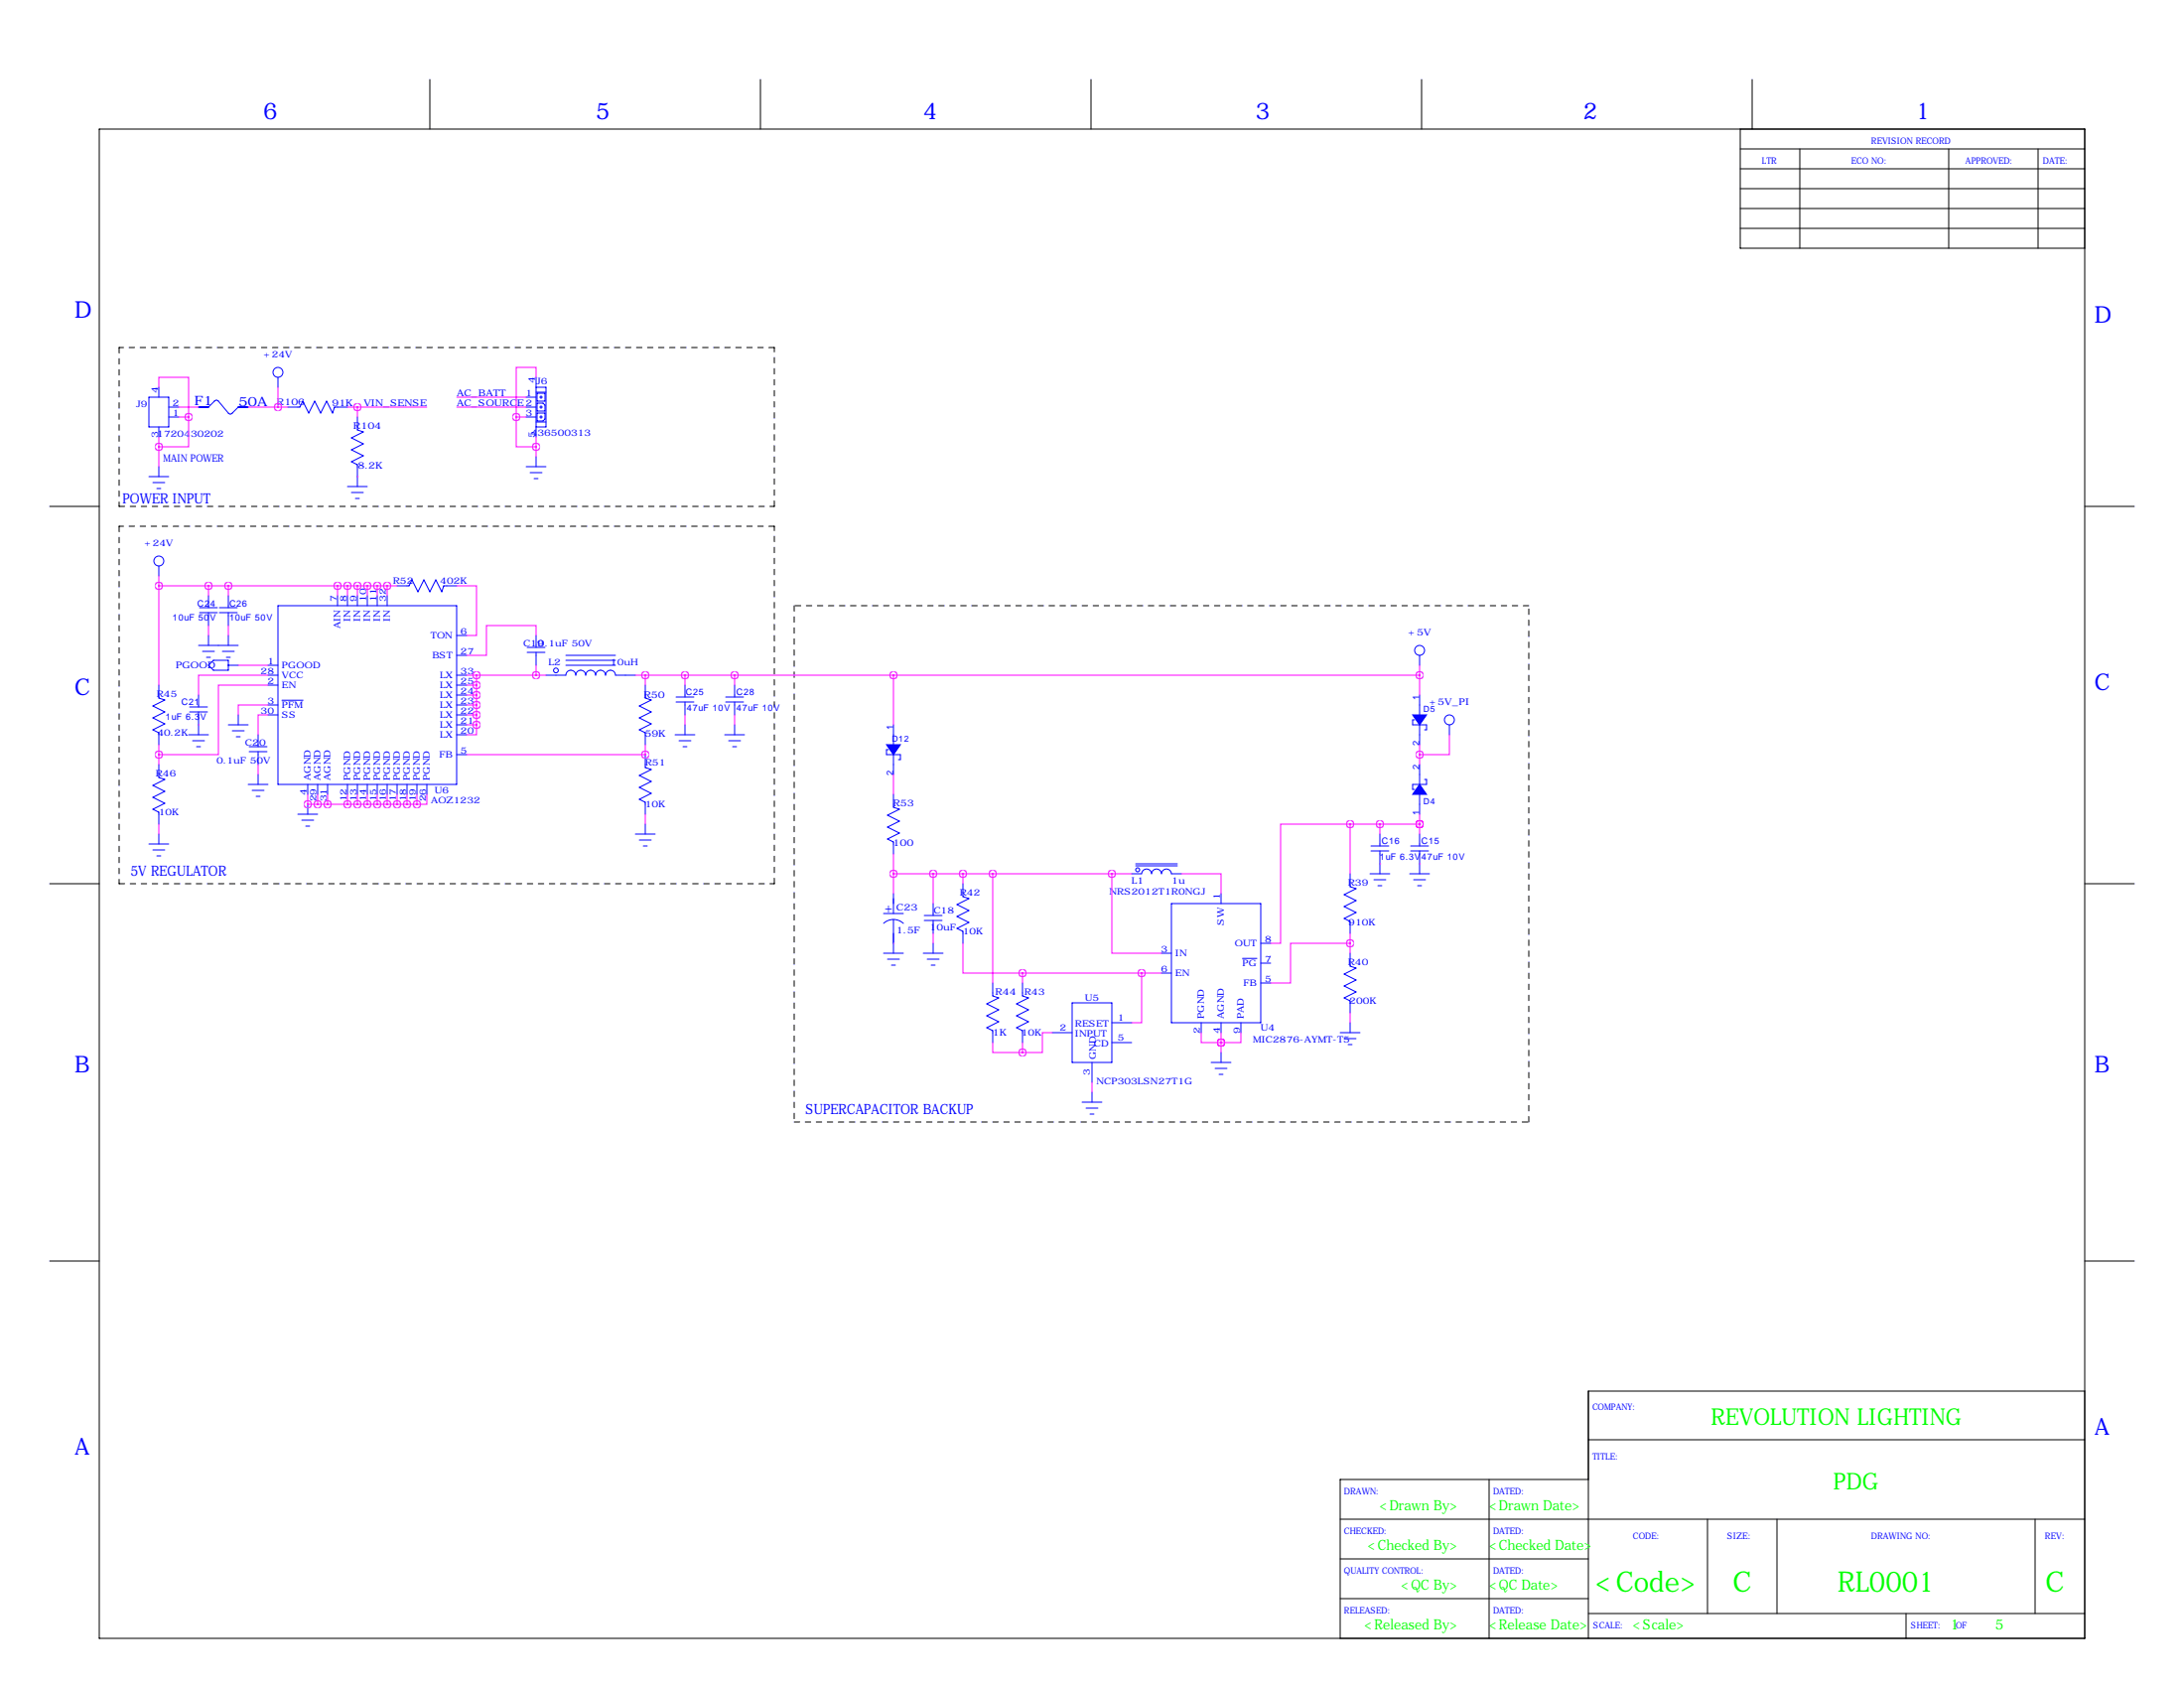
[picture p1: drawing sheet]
<svg xmlns="http://www.w3.org/2000/svg" width="559mm" height="432mm" viewBox="0 0 559 432" stroke-linecap="round" stroke-linejoin="round" font-family="sans-serif">
<g fill="none" stroke="#000" stroke-width=".25">
<path d="M25.4 33h508v386.1h-508zM110 20.3v12.7M194.6 20.3v12.7M279.1 20.3v12.7M363.7 20.3v12.7M445.3 38.1h88.1M445.3 33v30.5h88.1M448.3 20.3v12.7M460.5 38.1v25.4M498.6 38.1v25.4M521.5 38.1v25.4M445.3 48.3h88.1"/>
<path d="M445.3 43.2h88.1M445.3 53.3h88.1M445.3 58.4h88.1M12.7 129.5h12.7M533.4 129.5h12.7M12.7 226.1h12.7M533.4 226.1h12.7M12.7 322.6h12.7M533.4 322.6h12.7M533.4 355.9h-127v63.2M381 378.5v40.6M406.4 368.3h127"/>
<path d="M406.4 378.5h-63.5v40.6M342.9 388.6h190.5M342.9 398.8h63.5M436.9 388.6v24.1M454.7 388.6v24.1M520.7 388.6v24.1M342.9 408.9h63.5M406.4 412.7h127M487.7 412.7v6.4"/>
</g>
<path d="M30.5 88.9v40.6M198.1 88.9h-167.6M30.5 134.6v91.5M30.5 129.5h167.6M198.1 134.6h-167.6M198.1 129.5v-40.6M203.2 154.9v132.1M391.2 154.9h-188M30.5 226.1h167.6M198.1 226.1v-91.5M203.2 287h188M391.2 287v-132.1" fill="none" stroke="#000" stroke-width=".25" stroke-dasharray="1.4 1.4"/>
<g fill="none" stroke="#00f" stroke-width=".25">
<path d="M40.6 99.1v2.5M71.1 96.5v2.6M137.2 96.5v15.3M137.2 99.1h2.5v10.1h-2.5M38.1 101.6h5.1v7.6h-5.1zM40.6 109.2v2.6M40.6 119.4v2.5M43.2 106.7h2.5M43.2 104.1h2.5M50.8 104.1h2.5l1.7-1.6 .4-.1 .5 .2 2.8 3.3 .6-.1 1.7-1.7h2.5M73.7 104.1h3l.8-1.5 1.5 3.1 1.5-3.1 1.5 3.1 1.6-3.1 1.5 3.1 .5-1.6h3.3M91.4 106.7v3.3l1.6 .5-3.1 1.5 3.1 1.5-3.1 1.6 3.1 1.5-3.1 1.5 1.5 .8v5.6"/>
<path d="M134.6 101.6h2.6M134.6 106.7h2.6M134.6 104.1h2.6M134.6 119.4h5.1M137.2 116.8v2.6M137.2 100.3h2.5M137.2 107.9h2.5M137.4 100.6h2v2h-2zM137.4 103.1h1.5l.5 .5v1.6h-2zM137.4 105.7h2v1.5l-.5 .5h-1.5zM38.1 121.9h5.1M39.1 123.4h3.1"/>
<path d="M40.1 125h1M88.9 124.5h5.1M89.9 126h3.1M90.9 127.5h1M135.6 120.9h3.1M136.7 122.4h1M40.6 144.8v2.5M51.1 156.7h4.5M51.1 155.4h4.5M53.3 152.4v3M53.3 156.7v3.3M56.1 156.7h4.6"/>
<path d="M56.1 155.4h4.6M58.4 152.4v3M58.4 156.7v3.3M71.1 154.9h45.7v45.8h-45.7zM86.4 152.4v2.5M88.9 152.4v2.5M91.4 152.4v2.5M94 152.4v2.5M96.5 152.4v2.5M99.1 152.4v2.5M101.6 149.9h3l.8-1.6 1.5 3.1 1.6-3.1 1.5 3.1 1.5-3.1 1.5 3.1 .5-1.5h3.3M40.6 175.3v3.3l1.6 .5-3.1 1.5 3.1 1.5-3.1 1.5 3.1 1.6-3.1 1.5 1.5 .8v3"/>
<path d="M50.8 177.8v3M50.8 165.1h10.2M51.8 166.6h3.1M52.8 168.1h1M53.3 162.6v2.5M54.6 168.9h3.8v2.5h-3.8l-1.3-1.2zM56.9 166.6h3M57.9 168.1h1M58.4 170.2h2.6M58.4 162.6v2.5M68.6 170.2h2.5M68.6 175.3h2.5"/>
<path d="M68.6 172.7h2.5M72.1 179.1h5.4M116.8 175.3h2.6M116.8 162.6h2.6M116.8 177.8h2.6M116.8 167.6h2.6M116.8 172.7h2.6M134.9 166.9h4.5M134.9 165.6h4.5M137.2 162.6v3M137.2 166.9v3.3M139.7 172.7h5.1a1.27 1.27 0 0 1 1.2-1.2 1.27 1.27 0 0 1 1.3 1.2 1.27 1.27 0 0 1 1.3-1.3 1.27 1.27 0 0 1 1.3 1.3 1.27 1.27 0 0 1 1.2-1.3 1.27 1.27 0 0 1 1.3 1.3 1.27 1.27 0 0 1 1.3-1.2 1.27 1.27 0 0 1 1.2 1.2 1.27 1.27 0 0 1 1.3-1.3 1.27 1.27 0 0 1 1.3 1.3h5.1"/>
<path d="M144.8 170.2h12.7M144.8 167.6h12.7M144.8 168.9h12.7M165.1 175.3v3.3l1.5 .5-3 1.5 3 1.5-3 1.5 3 1.6-3 1.5 1.5 .8v3M173 179.6h4.5M173 178.3h4.5M175.3 175.3v3M175.3 179.6v3.3M185.7 179.6h4.5M185.7 178.3h4.5M188 175.3v3M188 179.6v3.3"/>
<path d="M363.2 167.6v2.6M363.2 177.8v5.1M40.6 195.6v3.3l1.6 .5-3.1 1.5 3.1 1.5-3.1 1.6 3.1 1.5-3.1 1.5 1.5 .8v3M48.3 188h5M48.5 182.1h4.6M48.5 180.8h4.6M49.3 189.5h3M50.3 191h1M50.8 182.1v5.9M58.4 185.4h5.1M59.4 186.9h3.1M60.5 188.5h1"/>
<path d="M61 182.9v2.5M63.8 192.3h4.5M63.8 191h4.5M66 188v3M66 192.3v3.3M66 198.1v2.6M68.6 180.3h2.5M68.6 182.9h2.5M116.8 180.3h2.6M116.8 193h2.6M116.8 188h2.6M116.8 185.4h2.6"/>
<path d="M116.8 182.9h2.6M165.1 193v3.3l1.5 .5-3 1.6 3 1.5-3 1.5 3 1.5-3 1.6 1.5 .7v3.1M172.7 188h5.1M173.7 189.5h3.1M174.8 191h1M175.3 185.4v2.6M185.4 188h5.1M186.4 189.5h3.1M187.5 191h1M188 185.4v2.6M227.3 191.8h-.5v1.2h3.6v1.3h-.5M228.6 185.4v5.1"/>
<path d="M228.6 193v5.1M361.9 184.1h-.5v1.3h3.6v1.3h-.5M363.2 185.4v5.1M363.2 195.6v5.1M364.5 199.4h.5v1.3h-3.6v1.2h.5M370.8 185.4v2.6M38.1 215.9h5.1M39.1 217.4h3.1M40.1 218.9h1M40.6 213.4v2.5M63.5 200.7h5.1M64.5 202.2h3.1"/>
<path d="M65.5 203.7h1M76.2 208.3h5.1M77.2 209.8h3.1M78.2 211.3h1M78.7 200.7v2.5M78.7 205.7v2.6M81.3 200.7v2.5M83.8 200.7v2.5M88.9 200.7v2.5M91.4 200.7v2.5M94 200.7v2.5M96.5 200.7v2.5"/>
<path d="M99.1 200.7v2.5M101.6 200.7v2.5M104.1 200.7v2.5M106.7 200.7v2.5M109.2 200.7v2.5M162.6 213.4h5M163.6 214.9h3M164.6 216.4h1M165.1 210.8v2.6M228.6 203.2v3.3l1.5 .5-3 1.5 3 1.6-3 1.5 3 1.5-3 1.5 1.5 .8v3M350.8 217.7h4.5M350.8 216.4h4.5"/>
<path d="M353.1 213.4v3M353.1 217.7v5.8M360.9 217.7h4.6M360.9 216.4h4.6M363.2 203.2v5.1M363.2 213.4v3M363.2 217.7v5.8M226.1 233.7h5M226.1 236.2a3.7 3.7 0 0 1 5 0M228.6 228.6v5.1M228.6 235.2v8.6M236.5 235.5h4.5"/>
<path d="M236.5 234.2h4.5M238.8 231.1v3.1M238.8 235.5v3.3M246.4 226.1v3.3l1.5 .5-3 1.5 3 1.5-3 1.5 3 1.6-3 1.5 1.5 .8v3M289.6 223.5h2.5a1.27 1.27 0 0 1 1.3-1.2 1.27 1.27 0 0 1 1.2 1.2 1.27 1.27 0 0 1 1.3-1.2 1.27 1.27 0 0 1 1.3 1.2 1.27 1.27 0 0 1 1.2-1.2 1.27 1.27 0 0 1 1.3 1.2h2.6M290.6 221.5h10.6M290.6 221h10.6M299.7 231.1h22.9v30.5h-22.9zM312.4 228.6v2.5M345.4 223.5v3.3l1.6 .5-3.1 1.6 3.1 1.5-3.1 1.5 3.1 1.5-3.1 1.5 1.5 .8v3.1M350.5 223.5h5.1M351.5 225h3.1"/>
<path d="M352.6 226.6h1M360.7 223.5h5.1M361.7 225h3M362.7 226.6h1M226.1 243.8h5M227.1 245.4h3M228.1 246.9h1M236.2 243.8h5.1M237.2 245.4h3.1M238.3 246.9h1M238.8 241.3v2.5M254 251.5v3.3l1.5 .5-3 1.5 3 1.5-3 1.5 3 1.6-3 1.5 1.5 .8v3"/>
<path d="M261.6 251.5v3.3l1.5 .5-3 1.5 3 1.5-3 1.5 3 1.6-3 1.5 1.5 .8v3M274.3 256.5h10.2v15.3h-10.2zM297.2 243.8h2.5M297.2 248.9h2.5M317.9 245.2h3.7M322.6 251.5h2.5M322.6 246.4h2.5M322.6 241.3h2.5M345.4 243.8v3.3l1.6 .5-3.1 1.6 3.1 1.5-3.1 1.5 3.1 1.5-3.1 1.6 1.5 .7v3.1M269.2 264.2h5.1M279.4 271.8v5.1M279.4 279.4v2.5"/>
<path d="M284.5 261.6h5.1M284.5 266.7h5.1M307.3 261.6v2.6M309.9 271.8h5.1M310.9 273.3h3M311.9 274.8h1M312.4 261.6v2.6M312.4 269.2v2.6M317.5 261.6v2.6M342.9 264.2h5.1M343.9 265.7h3.1M344.9 267.2h1"/>
<path d="M345.4 261.6v2.6M276.9 281.9h5M277.9 283.5h3M278.9 285h1"/>
<circle cx="71.1" cy="95.2" r="1.27"/>
<circle cx="138.4" cy="101.6" r=".25"/>
<circle cx="138.4" cy="106.7" r=".25"/>
<circle cx="138.4" cy="104.1" r=".25"/>
<circle cx="40.6" cy="143.5" r="1.27"/>
<circle cx="142.2" cy="171.5" r=".61"/>
<circle cx="363.2" cy="166.4" r="1.27"/>
<circle cx="370.8" cy="184.1" r="1.27"/>
<circle cx="291.1" cy="222.5" r=".51"/>
</g>
<g fill="#00f" stroke="#00f" stroke-width=".25">
<path d="M226.8 190.5h3.6l-1.8 2.5z"/>
<path d="M361.4 182.9h3.6l-1.8 2.5z"/>
<path d="M363.2 200.7l1.8 2.5h-3.6z"/>
</g>
<g fill="none" stroke="#f0f" stroke-width=".25">
<path d="M40.6 99.1v-2.6h7.7v10.2M71.1 99.1v5M137.2 96.5v-2.5h-5.1v12.7M40.6 111.8v7.6M45.7 104.1h5.1M45.7 106.7h2.6M48.3 106.7v7.6h-7.7M63.5 104.1h10.2M88.9 104.1h20.3M91.4 104.1v2.6M116.8 104.1h17.8M116.8 101.6h17.8"/>
<path d="M132.1 106.7v7.6h5.1M132.1 106.7h2.5M137.2 111.8v5M91.4 121.9h.1M40.6 149.9h61M40.6 147.3v28M53.3 149.9v2.5M58.4 149.9v2.5M86.4 149.9v2.5M88.9 149.9v2.5M91.4 149.9v2.5M94 149.9v2.5"/>
<path d="M96.5 149.9v2.5M99.1 149.9v2.5M116.8 149.9h5.1v12.7h-2.5M53.3 160v2.6M58.4 160v2.6M61 170.2h7.6M68.6 172.7h-17.8v5.1M68.6 175.3h-12.7v17.7h-15.3M119.4 172.7h20.3M119.4 177.8h2.5M119.4 175.3h2.5M121.9 172.7v12.7"/>
<path d="M137.2 162.6v-2.6h-12.7v7.6h-5.1M137.2 170.2v2.5M162.6 172.7h200.6M165.1 172.7v2.6M175.3 172.7v2.6M188 172.7v2.6M228.6 172.7v12.7M363.2 170.2v7.6M40.6 190.5v5.1M50.8 185.4h.1M66 195.6v2.5M68.6 180.3h-7.6v2.6"/>
<path d="M68.6 182.9h-2.6v5.1M119.4 185.4h2.5M119.4 182.9h2.5M119.4 180.3h2.5M119.4 193h45.7M121.9 185.4v2.6h-2.5M165.1 193h.1M165.1 190.5v2.5M175.3 182.9v2.5M188 182.9v2.5M228.6 198.1v5.1M363.2 190.5v5.1"/>
<path d="M370.8 188v5h-7.6M40.6 210.8v2.6M78.7 205.7h.1M78.7 203.2v2.5M78.7 205.7h28M81.3 203.2v2.5M83.8 203.2v2.5M88.9 203.2v2.5M91.4 203.2v2.5M94 203.2v2.5M96.5 203.2v2.5M99.1 203.2v2.5"/>
<path d="M101.6 203.2v2.5M104.1 203.2v2.5M106.7 203.2v2.5M109.2 203.2v2.5h-2.5M165.1 208.3v2.5M228.6 218.4v10.2M345.4 210.8h-17.7v30.5h-2.6M345.4 210.8h17.8M345.4 210.8v12.7M353.1 210.8v2.6M363.2 210.8h.1M363.2 208.3v5.1"/>
<path d="M228.6 223.5h61M238.8 223.5v7.6M238.8 238.8v2.5M246.4 223.5v2.6M254 223.5v28M284.5 223.5v20.3h12.7M302.3 223.5h10.1v5.1M345.4 238.8v5M353.1 221h.1M363.2 221h.1M228.6 241.3h.1M246.4 241.3v7.6h15.2"/>
<path d="M261.6 248.9h35.6M261.6 248.9v2.6M292.1 248.9v12.7h-2.5M345.4 241.3h-15.2v10.2h-5.1M345.4 259.1v2.5M254 266.7v2.5h7.6M261.6 266.7v2.5M269.2 264.2h-2.5v5h-5.1M279.4 276.9v2.5M307.3 264.2v2.5h5.1M312.4 266.7h.1M312.4 264.2v5"/>
<path d="M317.5 264.2v2.5h-5.1"/>
</g>
<path d="M106.6 205.7a.07 .07 0 0 0 .1 0 .07 .07 0 0 0-.1 0zM104.1 205.7a.07 .07 0 0 0 .1 0 .07 .07 0 0 0-.1 0zM101.5 205.7a.1 .1 0 0 0 .2 0 .1 .1 0 0 0-.2 0zM99 205.7a.07 .07 0 0 0 .1 0 .07 .07 0 0 0-.1 0zM96.5 205.7a.07 .07 0 0 0 .1 0 .07 .07 0 0 0-.1 0zM93.9 205.7a.07 .07 0 0 0 .1 0 .07 .07 0 0 0-.1 0zM91.4 205.7a.07 .07 0 0 0 .1 0 .07 .07 0 0 0-.1 0zM88.8 205.7a.1 .1 0 0 0 .2 0 .1 .1 0 0 0-.2 0zM83.8 205.7a.07 .07 0 0 0 .1 0 .07 .07 0 0 0-.1 0zM81.2 205.7a.07 .07 0 0 0 .1 0 .07 .07 0 0 0-.1 0zM121.9 185.4a.07 .07 0 0 0 .1 0 .07 .07 0 0 0-.1 0zM121.9 182.9a.07 .07 0 0 0 .1 0 .07 .07 0 0 0-.1 0zM121.9 180.3a.07 .07 0 0 0 .1 0 .07 .07 0 0 0-.1 0zM121.9 177.8a.07 .07 0 0 0 .1 0 .07 .07 0 0 0-.1 0zM121.9 175.3a.07 .07 0 0 0 .1 0 .07 .07 0 0 0-.1 0zM86.3 149.9a.07 .07 0 0 0 .1 0 .07 .07 0 0 0-.1 0zM88.8 149.9a.1 .1 0 0 0 .2 0 .1 .1 0 0 0-.2 0zM91.4 149.9a.07 .07 0 0 0 .1 0 .07 .07 0 0 0-.1 0zM93.9 149.9a.07 .07 0 0 0 .1 0 .07 .07 0 0 0-.1 0zM96.5 149.9a.07 .07 0 0 0 .1 0 .07 .07 0 0 0-.1 0zM137.1 172.7a.07 .07 0 0 0 .1 0 .07 .07 0 0 0-.1 0zM121.9 172.7a.07 .07 0 0 0 .1 0 .07 .07 0 0 0-.1 0zM175.2 172.7a.07 .07 0 0 0 .1 0 .07 .07 0 0 0-.1 0zM53.3 149.9a.07 .07 0 0 0 .1 0 .07 .07 0 0 0-.1 0zM58.4 149.9a.07 .07 0 0 0 .1 0 .07 .07 0 0 0-.1 0zM78.7 205.7a.07 .07 0 0 0 .1 0 .07 .07 0 0 0-.1 0zM40.6 193a.07 .07 0 0 0 .1 0 .07 .07 0 0 0-.1 0zM165 172.7a.1 .1 0 0 0 .2 0 .1 .1 0 0 0-.2 0zM165 193a.1 .1 0 0 0 .2 0 .1 .1 0 0 0-.2 0zM99 149.9a.07 .07 0 0 0 .1 0 .07 .07 0 0 0-.1 0zM40.6 149.9a.07 .07 0 0 0 .1 0 .07 .07 0 0 0-.1 0zM187.9 172.7a.07 .07 0 0 0 .1 0 .07 .07 0 0 0-.1 0zM363.2 210.8a.07 .07 0 0 0 .1 0 .07 .07 0 0 0-.1 0zM353 210.8a.07 .07 0 0 0 .1 0 .07 .07 0 0 0-.1 0zM312.4 266.7a.07 .07 0 0 0 .1 0 .07 .07 0 0 0-.1 0zM312.4 266.7a.07 .07 0 0 0 .1 0 .07 .07 0 0 0-.1 0zM284.4 223.5a.07 .07 0 0 0 .1 0 .07 .07 0 0 0-.1 0zM345.4 210.8a.07 .07 0 0 0 .1 0 .07 .07 0 0 0-.1 0zM345.4 241.3a.07 .07 0 0 0 .1 0 .07 .07 0 0 0-.1 0zM246.3 223.5a.07 .07 0 0 0 .1 0 .07 .07 0 0 0-.1 0zM363.2 210.8a.07 .07 0 0 0 .1 0 .07 .07 0 0 0-.1 0zM228.5 172.7a.1 .1 0 0 0 .2 0 .1 .1 0 0 0-.2 0zM238.7 223.5a.07 .07 0 0 0 .1 0 .07 .07 0 0 0-.1 0zM228.5 223.5a.1 .1 0 0 0 .2 0 .1 .1 0 0 0-.2 0zM40.6 114.3a.07 .07 0 0 0 .1 0 .07 .07 0 0 0-.1 0zM48.2 106.7a.07 .07 0 0 0 .1 0 .07 .07 0 0 0-.1 0zM71.1 104.1a.07 .07 0 0 0 .1 0 .07 .07 0 0 0-.1 0zM91.4 104.1a.07 .07 0 0 0 .1 0 .07 .07 0 0 0-.1 0zM132 106.7a.07 .07 0 0 0 .1 0 .07 .07 0 0 0-.1 0zM137.1 114.3a.07 .07 0 0 0 .1 0 .07 .07 0 0 0-.1 0zM292 248.9a.1 .1 0 0 0 .2 0 .1 .1 0 0 0-.2 0zM261.6 269.2a.07 .07 0 0 0 .1 0 .07 .07 0 0 0-.1 0zM253.9 223.5a.1 .1 0 0 0 .2 0 .1 .1 0 0 0-.2 0zM261.6 248.9a.07 .07 0 0 0 .1 0 .07 .07 0 0 0-.1 0zM363.2 172.7a.07 .07 0 0 0 .1 0 .07 .07 0 0 0-.1 0zM363.2 193a.07 .07 0 0 0 .1 0 .07 .07 0 0 0-.1 0z" fill="#f0f" stroke="#f0f" stroke-width="1.9"/>
<g font-size="7.3" fill="#0f0">
<text x="408.3" y="407">&lt;Code&gt;</text>
<text x="443.4" y="407">C</text>
<text x="470.2" y="407">RL0001</text>
<text x="523.4" y="407">C</text>
</g>
<g font-size="5.9" fill="#00f">
<text x="67.3" y="30.5">6</text>
<text x="152.4" y="30.5">5</text>
<text x="236.2" y="30.5">4</text>
<text x="321.3" y="30.5">3</text>
<text x="405.1" y="30.5">2</text>
<text x="490.2" y="30.5">1</text>
<text x="19" y="81.3">D</text>
<text x="535.9" y="82.6">D</text>
<text x="19" y="177.8">C</text>
<text x="535.9" y="176.5">C</text>
<text x="19" y="274.3">B</text>
<text x="535.9" y="274.3">B</text>
<text x="535.9" y="367">A</text>
<text x="19" y="372.1">A</text>
</g>
<g font-size="5.9" fill="#0f0">
<text x="437.8" y="364.5">REVOLUTION LIGHTING</text>
<text x="469.1" y="381.1">PDG</text>
</g>
<g font-size="3.6" fill="#00f">
<text x="31.3" y="128.7">POWER INPUT</text>
<text x="33.4" y="223.9">5V REGULATOR</text>
<text x="226.3" y="233.4">+</text>
<text x="206.1" y="284.9">SUPERCAPACITOR BACKUP</text>
</g>
<g font-size="3.6" fill="#0f0">
<text x="353" y="386.4">&lt;Drawn By&gt;</text>
<text x="381" y="386.4">&lt;Drawn Date&gt;</text>
<text x="350" y="396.6">&lt;Checked By&gt;</text>
<text x="381" y="396.6">&lt;Checked Date&gt;</text>
<text x="358.5" y="406.7">&lt;QC By&gt;</text>
<text x="381" y="406.7">&lt;QC Date&gt;</text>
<text x="349.1" y="416.9">&lt;Released By&gt;</text>
<text x="381" y="416.9">&lt;Release Date&gt;</text>
<text x="417.8" y="416.9">&lt;Scale&gt;</text>
<text x="499.1" y="416.9">1</text>
<text x="510.5" y="416.9">5</text>
</g>
<g font-size="3.3" fill="#00f">
<text x="49.8" y="103.6">F1</text>
<text x="61" y="103.9">50A</text>
</g>
<text font-size="2.6" fill="#00f" x="41.8" y="118.2">MAIN POWER</text>
<g font-size="2.4" fill="#00f">
<text x="116.8" y="101.3">AC_BATT</text>
<text x="70.8" y="103.6">R106</text>
<text x="84.9" y="103.9">91K</text>
<text x="93.1" y="103.9">VIN_SENSE</text>
<text x="116.8" y="103.9">AC_SOURCE2</text>
<text x="90.4" y="109.8">R104</text>
<text x="91.6" y="119.9">8.2K</text>
<text x="360.3" y="162.6">+5V</text>
<text x="45" y="170.9">PGOOD</text>
<text x="164.7" y="178.6">R50</text>
<text x="363.2" y="179.1" transform="rotate(-90 363.2 179.1)">1</text>
<text x="365.7" y="180.3">+5V_PI</text>
<text x="164.9" y="188.5">59K</text>
<text x="228.6" y="186.7" transform="rotate(-90 228.6 186.7)">1</text>
<text x="363.2" y="190.7" transform="rotate(-90 363.2 190.7)">2</text>
<text x="363.2" y="196.8" transform="rotate(-90 363.2 196.8)">2</text>
<text x="228.6" y="198.3" transform="rotate(-90 228.6 198.3)">2</text>
<text x="228.4" y="206.3">R53</text>
<text x="363.2" y="208.5" transform="rotate(-90 363.2 208.5)">1</text>
<text x="228.5" y="216.4">100</text>
<text x="229.4" y="232.9">C23</text>
<text x="229.4" y="238.8">1.5F</text>
<text x="254.6" y="254.6">R44</text>
<text x="253.9" y="264.9">1K</text>
</g>
<g font-size="2.3" fill="#00f">
<text x="450.8" y="41.9">LTR</text>
<text x="473.7" y="41.9">ECO NO:</text>
<text x="478.8" y="36.8">REVISION RECORD</text>
<text x="502.9" y="41.9">APPROVED:</text>
<text x="522.7" y="41.9">DATE:</text>
<text x="67.4" y="91.4">+24V</text>
<text x="40.4" y="100.6" transform="rotate(-90 40.4 100.6)">4</text>
<text x="134.5" y="101.3">1</text>
<text x="136.9" y="98" transform="rotate(-90 136.9 98)">4</text>
<text x="137.2" y="98.3">J6</text>
<text x="34.9" y="104.1">J9</text>
<text x="44.2" y="106.4">1</text>
<text x="44.2" y="103.9">2</text>
<text x="134.5" y="106.4">3</text>
<text x="40.2" y="111.8">1720430202</text>
<text x="40.4" y="111.9" transform="rotate(-90 40.4 111.9)">3</text>
<text x="135.8" y="111.5">436500313</text>
<text x="136.9" y="111.9" transform="rotate(-90 136.9 111.9)">5</text>
<text x="37" y="139.7">+24V</text>
<text x="100.5" y="149.4">R52</text>
<text x="112.6" y="149.3">402K</text>
<text x="50.5" y="155.2">C24</text>
<text x="58.7" y="155.2">C26</text>
<text x="86.1" y="153.9" transform="rotate(-90 86.1 153.9)">7</text>
<text x="88.6" y="153.9" transform="rotate(-90 88.6 153.9)">8</text>
<text x="91.2" y="153.9" transform="rotate(-90 91.2 153.9)">9</text>
<text x="93.7" y="153.9" transform="rotate(-90 93.7 153.9)">10</text>
<text x="96.3" y="153.9" transform="rotate(-90 96.3 153.9)">11</text>
<text x="98.8" y="153.9" transform="rotate(-90 98.8 153.9)">32</text>
<text x="44.2" y="158.8">10uF 50V</text>
<text x="58.7" y="158.8">10uF 50V</text>
<text x="87.1" y="160.8" transform="rotate(-90 87.1 160.8)">AIN</text>
<text x="89.7" y="159" transform="rotate(-90 89.7 159)">IN</text>
<text x="92.2" y="159" transform="rotate(-90 92.2 159)">IN</text>
<text x="94.7" y="159" transform="rotate(-90 94.7 159)">IN</text>
<text x="97.3" y="159" transform="rotate(-90 97.3 159)">IN</text>
<text x="99.8" y="159" transform="rotate(-90 99.8 159)">IN</text>
<text x="110.2" y="163.3">TON</text>
<text x="117.9" y="162.3">6</text>
<text x="117.9" y="167.4">27</text>
<text x="133.9" y="165.4">C19</text>
<text x="137.7" y="165.4">0.1uF 50V</text>
<text x="66.7" y="172.5">28</text>
<text x="68.4" y="169.9">1</text>
<text x="72.1" y="170.9">PGOOD</text>
<text x="72.1" y="173.5">VCC</text>
<text x="110.6" y="168.4">BST</text>
<text x="112.6" y="173.5">LX</text>
<text x="117.9" y="172.5">33</text>
<text x="140.4" y="170.2">L2</text>
<text x="156.2" y="170.2">10uH</text>
<text x="40.1" y="178.3">R45</text>
<text x="68.4" y="175">2</text>
<text x="72.1" y="176">EN</text>
<text x="112.6" y="178.6">LX</text>
<text x="112.6" y="176">LX</text>
<text x="117.9" y="177.5">24</text>
<text x="117.9" y="175">25</text>
<text x="175.5" y="177.8">C25</text>
<text x="188.5" y="177.8">C28</text>
<text x="42.4" y="184.1">1uF 6.3V</text>
<text x="46.5" y="180.3">C21</text>
<text x="66.7" y="182.6">30</text>
<text x="68.4" y="180.1">3</text>
<text x="72.1" y="181.1">PFM</text>
<text x="72.1" y="183.6">SS</text>
<text x="112.6" y="183.6">LX</text>
<text x="112.6" y="181.1">LX</text>
<text x="117.9" y="185.2">21</text>
<text x="117.9" y="182.6">22</text>
<text x="117.9" y="180.1">23</text>
<text x="175.8" y="181.9">47uF 10V</text>
<text x="188.5" y="181.9">47uF 10V</text>
<text x="40.3" y="188.2">40.2K</text>
<text x="62.7" y="190.8">C20</text>
<text x="112.6" y="188.7">LX</text>
<text x="112.6" y="186.2">LX</text>
<text x="117.9" y="187.7">20</text>
<text x="55.4" y="195.3">0.1uF 50V</text>
<text x="112.4" y="193.8">FB</text>
<text x="117.9" y="192.8">5</text>
<text x="165" y="195.8">R51</text>
<text x="39.8" y="198.6">R46</text>
<text x="78.5" y="203.4" transform="rotate(-90 78.5 203.4)">4</text>
<text x="79.5" y="199.6" transform="rotate(-90 79.5 199.6)">AGND</text>
<text x="82" y="199.6" transform="rotate(-90 82 199.6)">AGND</text>
<text x="84.6" y="199.6" transform="rotate(-90 84.6 199.6)">AGND</text>
<text x="89.7" y="199.6" transform="rotate(-90 89.7 199.6)">PGND</text>
<text x="92.2" y="199.6" transform="rotate(-90 92.2 199.6)">PGND</text>
<text x="94.7" y="199.6" transform="rotate(-90 94.7 199.6)">PGND</text>
<text x="97.3" y="199.6" transform="rotate(-90 97.3 199.6)">PGND</text>
<text x="99.8" y="199.6" transform="rotate(-90 99.8 199.6)">PGND</text>
<text x="102.4" y="199.6" transform="rotate(-90 102.4 199.6)">PGND</text>
<text x="104.9" y="199.6" transform="rotate(-90 104.9 199.6)">PGND</text>
<text x="107.4" y="199.6" transform="rotate(-90 107.4 199.6)">PGND</text>
<text x="110" y="199.6" transform="rotate(-90 110 199.6)">PGND</text>
<text x="111.2" y="202.9">U6</text>
<text x="40.6" y="208.5">10K</text>
<text x="81" y="205.1" transform="rotate(-90 81 205.1)">29</text>
<text x="83.6" y="205.1" transform="rotate(-90 83.6 205.1)">31</text>
<text x="88.6" y="205.1" transform="rotate(-90 88.6 205.1)">12</text>
<text x="91.2" y="205.1" transform="rotate(-90 91.2 205.1)">13</text>
<text x="93.7" y="205.1" transform="rotate(-90 93.7 205.1)">14</text>
<text x="96.3" y="205.1" transform="rotate(-90 96.3 205.1)">15</text>
<text x="98.8" y="205.1" transform="rotate(-90 98.8 205.1)">16</text>
<text x="101.3" y="205.1" transform="rotate(-90 101.3 205.1)">17</text>
<text x="103.9" y="205.1" transform="rotate(-90 103.9 205.1)">18</text>
<text x="106.4" y="205.1" transform="rotate(-90 106.4 205.1)">19</text>
<text x="109" y="205.1" transform="rotate(-90 109 205.1)">26</text>
<text x="110.3" y="205.5">AOZ1232</text>
<text x="165" y="206.5">10K</text>
<text x="353.6" y="215.9">C16</text>
<text x="363.7" y="215.9">C15</text>
<text x="353.1" y="220">1uF 6.3V</text>
<text x="363.7" y="220">47uF 10V</text>
<text x="289.5" y="226.1">L1</text>
<text x="299.8" y="226">1u</text>
<text x="344.9" y="226.6">R39</text>
<text x="238.9" y="233.7">C18</text>
<text x="245.5" y="229.1">R42</text>
<text x="283.8" y="228.8">NRS2012T1R0NGJ</text>
<text x="312.2" y="230.1" transform="rotate(-90 312.2 230.1)">1</text>
<text x="237.9" y="238">10uF</text>
<text x="246.3" y="239">10K</text>
<text x="313.2" y="236.6" transform="rotate(-90 313.2 236.6)">SW</text>
<text x="345" y="236.7">910K</text>
<text x="297" y="243.6">3</text>
<text x="300.7" y="244.6">IN</text>
<text x="315.9" y="242.1">OUT</text>
<text x="323.6" y="241">8</text>
<text x="297" y="248.7">6</text>
<text x="300.7" y="249.7">EN</text>
<text x="317.9" y="247.1">PG</text>
<text x="323.6" y="251.2">5</text>
<text x="323.6" y="246.1">7</text>
<text x="344.9" y="246.9">R40</text>
<text x="262.1" y="254.5">R43</text>
<text x="277.6" y="256">U5</text>
<text x="318.2" y="252.2">FB</text>
<text x="345.3" y="256.8">200K</text>
<text x="271.1" y="263.7">2</text>
<text x="275" y="262.6">RESET</text>
<text x="286" y="261.1">1</text>
<text x="308.1" y="260.6" transform="rotate(-90 308.1 260.6)">PGND</text>
<text x="313.2" y="260.6" transform="rotate(-90 313.2 260.6)">AGND</text>
<text x="318.3" y="260.6" transform="rotate(-90 318.3 260.6)">PAD</text>
<text x="322.5" y="263.7">U4</text>
<text x="261.3" y="264.9">10K</text>
<text x="275.1" y="265.2">INPUT</text>
<text x="279.9" y="267.7">CD</text>
<text x="286" y="266.2">5</text>
<text x="307.1" y="264.3" transform="rotate(-90 307.1 264.3)">2</text>
<text x="312.2" y="264.3" transform="rotate(-90 312.2 264.3)">4</text>
<text x="317.2" y="264.3" transform="rotate(-90 317.2 264.3)">9</text>
<text x="320.5" y="266.7">MIC2876-AYMT-T5</text>
<text x="278.9" y="275" transform="rotate(-90 278.9 275)">3</text>
<text x="280.4" y="271" transform="rotate(-90 280.4 271)">GND</text>
<text x="280.5" y="277.4">NCP303LSN27T1G</text>
<text x="407.4" y="360.7">COMPANY:</text>
<text x="407.4" y="373.4">TITLE:</text>
<text x="343.9" y="382.3">DRAWN:</text>
<text x="382" y="382.3">DATED:</text>
<text x="343.9" y="392.4">CHECKED:</text>
<text x="382" y="392.4">DATED:</text>
<text x="417.8" y="393.7">CODE:</text>
<text x="442" y="393.7">SIZE:</text>
<text x="478.8" y="393.7">DRAWING NO:</text>
<text x="523.2" y="393.7">REV:</text>
<text x="343.9" y="402.6">QUALITY CONTROL:</text>
<text x="382" y="402.6">DATED:</text>
<text x="343.9" y="412.7">RELEASED:</text>
<text x="382" y="412.7">DATED:</text>
<text x="407.7" y="416.6">SCALE:</text>
<text x="488.9" y="416.6">SHEET:</text>
<text x="500.4" y="416.6">OF</text>
</g>
<g font-size="2.2" fill="#00f">
<text x="364.2" y="182.1">D5</text>
<text x="228.2" y="189.7">D12</text>
<text x="364.2" y="205.8">D4</text>
</g>
</svg>
